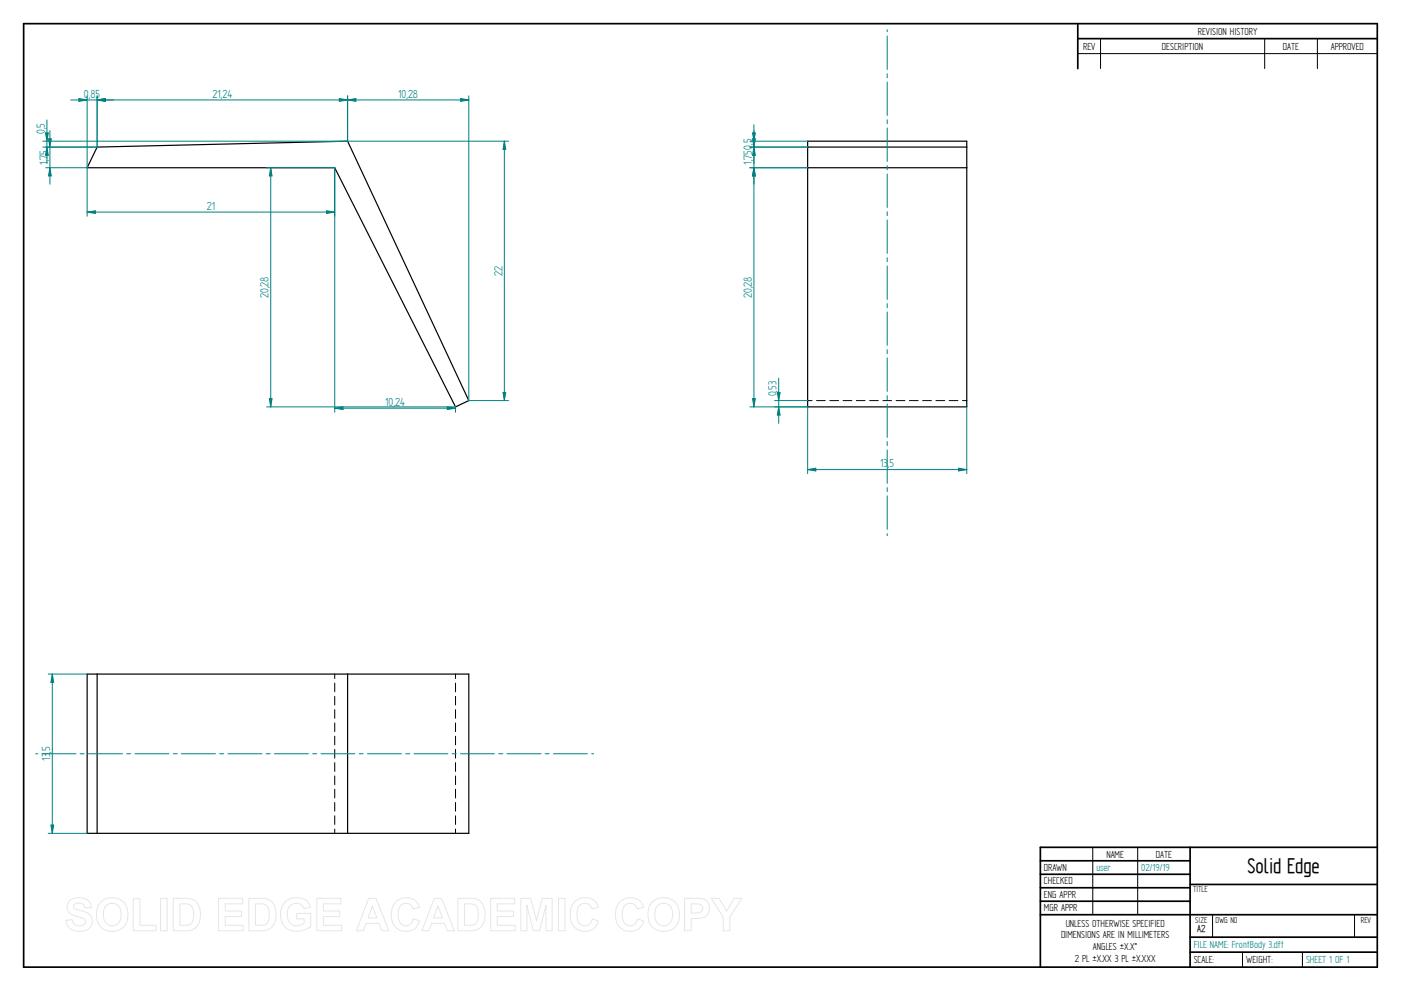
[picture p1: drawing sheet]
<svg xmlns="http://www.w3.org/2000/svg" width="594mm" height="420mm" viewBox="0 0 594 420" stroke-linecap="round" stroke-linejoin="round" font-family="sans-serif">
<g fill="none" stroke="#000" stroke-width=".72">
<path d="M10 10h574v400h-574zM457 10v19.1M457 16.4h127M504.6 359.2v50.8M584 359.2h-142.9v50.8M441.1 365h63.5M441.1 370.7h63.5M441.1 376.4h63.5M504.6 375h79.4M441.1 382.1h63.5M441.1 387.8h142.9M504.6 397.3h79.4"/>
<path d="M504.6 403.7h79.4"/>
</g>
<g fill="none" stroke="#000" stroke-width=".42">
<path d="M466.7 16.4v12.7M536.3 16.4v12.7M558.6 16.4v12.7M457 22.7h127M342.5 169.8h1.8M346.2 169.8h3.8M351.9 169.8h3.7M357.5 169.8h3.7M363.1 169.8h3.7M368.8 169.8h3.6M374.4 169.8h3.7M380 169.8h3.7"/>
<path d="M385.6 169.8h3.7M391.2 169.8h3.8M396.9 169.8h3.7M402.5 169.8h3.7M408.1 169.8h1.8M141.9 285.8v1.9M141.9 289.6v3.7M141.9 295.2v3.7M193.2 285.8v1.9M193.2 289.6v3.7M193.2 295.2v3.7M141.9 300.9v3.6"/>
<path d="M141.9 306.5v3.7M141.9 312.1v3.7M141.9 317.7v3.7M193.2 300.9v3.6M193.2 306.5v3.7M193.2 312.1v3.7M193.2 317.7v3.7M141.9 323.3v3.8M141.9 329v3.7M141.9 334.6v3.7M193.2 323.3v3.8M193.2 329v3.7"/>
<path d="M193.2 334.6v3.7M141.9 340.2v3.7M141.9 345.9v3.6M141.9 351.5v1.8M193.2 340.2v3.7M193.2 345.9v3.6M193.2 351.5v1.8M463.4 359.2v28.6M482.4 359.2v28.6M514.2 387.9v9.4M574.4 387.9v9.4M526.9 403.7v6.3"/>
<path d="M552.3 403.7v6.3"/>
</g>
<path d="M342.5 59.9h67.4v112.6h-67.4zM41.2 62.4l106.2-2.5 51.4 109.9-5.6 2.7-51.3-101.4h-104.9zM342.5 71.1h67.4M342.5 62.4h67.4M37 285.8h161.8v67.5h-161.8zM41.2 285.8v67.5M147.4 285.8v67.5" fill="none" stroke="#000" stroke-width=".51"/>
<g fill="none" stroke="#008080" stroke-width=".42">
<path d="M376.2 12.6v.9M376.2 15.2v14.3M376.2 31.2v1.8M376.2 34.8v14.1M376.2 50.8v1.7M376.2 54.2v14.3M37 71.1v20.6M141.9 71.1v20.6M376.2 70.2v1.8M376.2 73.7v14.3M138.5 89.4l3.4 .5-3.4 .6zM376.2 89.7v1.7"/>
<path d="M376.2 93.3v14.1M376.2 109.3v1.7M376.2 112.7v14.3M376.2 128.7v1.8M376.2 132.2v14.2M376.2 148.3v1.6M376.2 151.7v14.2M376.2 167.7v1.8M376.2 171.2v14.3M376.2 187.2v1.7M376.2 190.8v14.1M376.2 206.8v1.6"/>
<path d="M376.2 210.2v14.3M376.2 226.2v.9M15.1 319.6h.9M17.8 319.6h14.4M34 319.6h1.7M37.5 319.6h14.4M53.7 319.6h1.7M57.2 319.6h14.4M73.4 319.6h1.7M76.9 319.6h14.4M93.1 319.6h1.8M96.6 319.6h14.5"/>
<path d="M112.9 319.6h1.7M116.4 319.6h14.4M132.6 319.6h1.7M136.1 319.6h14.4M152.3 319.6h1.7M155.8 319.6h14.4M172 319.6h1.7M175.5 319.6h14.4M191.7 319.6h1.8M195.2 319.6h14.5M211.4 319.6h1.8M215 319.6h14.4"/>
<path d="M231.2 319.6h1.7M234.7 319.6h14.4M250.9 319.6h.8"/>
</g>
<path d="M138.5 89.4l3.4 .5-3.4 .6z" fill="#008080"/>
<path d="M37 89.9l3.5-.5v1.1z" fill="none" stroke="#008080" stroke-width=".42"/>
<path d="M37 89.9l3.5-.5v1.1z" fill="#008080"/>
<path d="M41.2 40.6v21.8M41.2 42.4l3.5-.6v1.2zM147.4 40.6v19.3M37 89.9h104.9" fill="none" stroke="#008080" stroke-width=".42"/>
<path d="M41.2 42.4l3.5-.6v1.2z" fill="#008080"/>
<path d="M143.9 41.8l3.5 .6-3.5 .6z" fill="none" stroke="#008080" stroke-width=".42"/>
<path d="M143.9 41.8l3.5 .6-3.5 .6z" fill="#008080"/>
<path d="M18.2 59.9h129.2M41.2 42.4h106.2M18.2 62.4h23M19.9 62.4l.6 3.5h-1.2z" fill="none" stroke="#008080" stroke-width=".42"/>
<path d="M19.9 62.4l.6 3.5h-1.2z" fill="#008080"/>
<path d="M19.3 56.3h1.2l-.6 3.6z" fill="none" stroke="#008080" stroke-width=".42"/>
<path d="M19.3 56.3h1.2l-.6 3.6z" fill="#008080"/>
<path d="M19.9 50.8v18.5M19.4 71.1h17.6M19.4 62.4h21.8M21.2 71.1l.6 3.5h-1.2z" fill="none" stroke="#008080" stroke-width=".42"/>
<path d="M21.2 71.1l.6 3.5h-1.2z" fill="#008080"/>
<path d="M20.6 58.8h1.2l-.6 3.6z" fill="none" stroke="#008080" stroke-width=".42"/>
<path d="M20.6 58.8h1.2l-.6 3.6z" fill="#008080"/>
<path d="M21.2 55.4v22.7M33.4 41.8l3.6 .6-3.6 .6zM37 40.6v30.5M41.2 40.6v21.8" fill="none" stroke="#008080" stroke-width=".42"/>
<path d="M33.4 41.8l3.6 .6-3.6 .6z" fill="#008080"/>
<path d="M41.2 42.4l3.5-.6v1.2z" fill="none" stroke="#008080" stroke-width=".42"/>
<path d="M41.2 42.4l3.5-.6v1.2z" fill="#008080"/>
<path d="M30 42.4h18.2M147.4 59.9h68.2M213.9 59.9l.6 3.5h-1.2zM198.8 169.8h16.8" fill="none" stroke="#008080" stroke-width=".42"/>
<path d="M213.9 59.9l.6 3.5h-1.2z" fill="#008080"/>
<path d="M213.3 166.4h1.2l-.6 3.4z" fill="none" stroke="#008080" stroke-width=".42"/>
<path d="M213.3 166.4h1.2l-.6 3.4z" fill="#008080"/>
<path d="M147.4 40.6v19.3M147.4 42.4l3.5-.6v1.2zM198.8 40.6v129.2M213.9 59.9v109.9" fill="none" stroke="#008080" stroke-width=".42"/>
<path d="M147.4 42.4l3.5-.6v1.2z" fill="#008080"/>
<path d="M195.3 41.8l3.5 .6-3.5 .6z" fill="none" stroke="#008080" stroke-width=".42"/>
<path d="M195.3 41.8l3.5 .6-3.5 .6z" fill="#008080"/>
<path d="M147.4 42.4h51.4M141.9 71.1v103.7M189.6 172.5l3.6 .6-3.6 .6zM193.2 172.5v2.3" fill="none" stroke="#008080" stroke-width=".42"/>
<path d="M189.6 172.5l3.6 .6-3.6 .6z" fill="#008080"/>
<path d="M141.9 173.1l3.6-.6v1.2z" fill="none" stroke="#008080" stroke-width=".42"/>
<path d="M141.9 173.1l3.6-.6v1.2z" fill="#008080"/>
<path d="M113 71.1h28.9M113 172.5h80.2M114.2 169h1.2l-.6 3.5zM141.9 173.1h51.3" fill="none" stroke="#008080" stroke-width=".42"/>
<path d="M114.2 169h1.2l-.6 3.5z" fill="#008080"/>
<path d="M114.8 71.1l.6 3.5h-1.2z" fill="none" stroke="#008080" stroke-width=".42"/>
<path d="M114.8 71.1l.6 3.5h-1.2z" fill="#008080"/>
<path d="M114.8 71.1v101.4M318 71.1h24.5M318 172.5h24.5M319.1 169h1.2l-.6 3.5z" fill="none" stroke="#008080" stroke-width=".42"/>
<path d="M319.1 169h1.2l-.6 3.5z" fill="#008080"/>
<path d="M319.7 71.1l.6 3.5h-1.2z" fill="none" stroke="#008080" stroke-width=".42"/>
<path d="M319.7 71.1l.6 3.5h-1.2z" fill="#008080"/>
<path d="M318 71.1h24.5M318 62.4h24.5M319.7 71.1v101.4M319.7 71.1l.6 3.5h-1.2z" fill="none" stroke="#008080" stroke-width=".42"/>
<path d="M319.7 71.1l.6 3.5h-1.2z" fill="#008080"/>
<path d="M319.1 58.8h1.2l-.6 3.6z" fill="none" stroke="#008080" stroke-width=".42"/>
<path d="M319.1 58.8h1.2l-.6 3.6z" fill="#008080"/>
<path d="M318 59.9h24.5M319.7 55.4v22.7M318 62.4h24.5M319.7 62.4l.6 3.5h-1.2z" fill="none" stroke="#008080" stroke-width=".42"/>
<path d="M319.7 62.4l.6 3.5h-1.2z" fill="#008080"/>
<path d="M319.1 56.3h1.2l-.6 3.6z" fill="none" stroke="#008080" stroke-width=".42"/>
<path d="M319.1 56.3h1.2l-.6 3.6z" fill="#008080"/>
<path d="M319.7 52.9v16.4M328.5 172.5h14M328.5 169.8h14M330.2 172.5l.6 3.5h-1.2z" fill="none" stroke="#008080" stroke-width=".42"/>
<path d="M330.2 172.5l.6 3.5h-1.2z" fill="#008080"/>
<path d="M329.6 166.4h1.2l-.6 3.4z" fill="none" stroke="#008080" stroke-width=".42"/>
<path d="M329.6 166.4h1.2l-.6 3.4z" fill="#008080"/>
<path d="M330.2 160.3v19.2M342.5 172.5v28.3M409.9 172.5v28.3M406.4 198.5l3.5 .6-3.5 .6z" fill="none" stroke="#008080" stroke-width=".42"/>
<path d="M406.4 198.5l3.5 .6-3.5 .6z" fill="#008080"/>
<path d="M342.5 199.1l3.4-.6v1.2z" fill="none" stroke="#008080" stroke-width=".42"/>
<path d="M342.5 199.1l3.4-.6v1.2z" fill="#008080"/>
<path d="M342.5 199.1h67.4M20.4 285.8h16.6M20.4 353.3h16.6M21.6 349.8h1.2l-.6 3.5z" fill="none" stroke="#008080" stroke-width=".42"/>
<path d="M21.6 349.8h1.2l-.6 3.5z" fill="#008080"/>
<path d="M22.2 285.8l.6 3.5h-1.2z" fill="none" stroke="#008080" stroke-width=".42"/>
<path d="M22.2 285.8l.6 3.5h-1.2z" fill="#008080"/>
<path d="M22.2 285.8v67.5" fill="none" stroke="#008080" stroke-width=".42"/>
<g fill="none" stroke="#e6e6e6" stroke-width=".42">
<path d="M29.6 381.8a6.5 6.5 0 0 1 8.5 .8l.6 2.2-2.8 .1a2.7 2.7 0 0 0-2.1-2 2.7 2.7 0 0 0-2.7 1.1 1.87 1.87 0 0 0 2.2 1.8l1.4 .4a4.4 4.4 0 0 1 4 6.2 6.4 6.4 0 0 1-9.1 1.3l-1.2-1.8-.5-1.7 2.7-.3a2.94 2.94 0 0 0 2.6 2.6 2.94 2.94 0 0 0 3.1-1.9 2.67 2.67 0 0 0-2.9-1.8 4.9 4.9 0 0 1-5-4.3l.4-1.6zM42.8 382.4a6.9 6.9 0 0 1 8.3-.8 6.9 6.9 0 0 1 3 7.7 6.7 6.7 0 0 1-8 5.5 6.7 6.7 0 0 1-5.1-8.3 6.1 6.1 0 0 1 1.8-4.1zM44.8 384.2a3.9 3.9 0 0 1 4.6-.8 3.9 3.9 0 0 1 2 4.3 3.8 3.8 0 0 1-1.9 4.3 3.8 3.8 0 0 1-4.6-.7 6.6 6.6 0 0 1-.1-7.1zM56.5 381h2.8v11.3h6.9v2.3h-9.7zM68.1 380.9h2.8v13.7h-2.8zM73.5 380.9h5a5.9 5.9 0 0 1 6.5 7 5.9 5.9 0 0 1-6.3 6.7h-5.2zM76.3 383.2h1.8a3.4 3.4 0 0 1 4 3.9v1.2a3.2 3.2 0 0 1-3.8 4h-2zM92.7 380.9h10.2v2.3h-7.4v3h6.9v2.4h-6.9v3.7h7.7v2.3h-10.5zM105.5 380.9h5.1a5.9 5.9 0 0 1 6.4 7 5.9 5.9 0 0 1-6.3 6.7h-5.2zM108.3 383.2h1.9a3.4 3.4 0 0 1 4 3.9v1.2a3.2 3.2 0 0 1-3.8 4h-2.1zM120.9 382.4a7.3 7.3 0 0 1 9.7 .1l1 2.2-2.7 .5a3.7 3.7 0 0 0-4.6-2 3.7 3.7 0 0 0-2.5 4.4 4.2 4.2 0 0 0 2.2 4.5 4.2 4.2 0 0 0 5-.8v-1.7h-3.2v-2.3h6v5.4a8.1 8.1 0 0 1-11.8-.8 8.3 8.3 0 0 1 .9-9.5zM134.4 380.9h10.2v2.3h-7.4v3h6.9v2.4h-6.9v3.7h7.6v2.3h-10.4z"/>
<path d="M156.4 380.9h3l5.5 13.7h-3l-1.2-3.1h-5.5l-1.1 3.1h-3zM157.9 384.1l1.9 5.1h-3.7zM167.7 382.5a6 6 0 0 1 10.2 2.1l-2.8 .7a3.2 3.2 0 0 0-3.9-2.2 3.2 3.2 0 0 0-2.4 3.8 4.6 4.6 0 0 0 2.5 5.5 3.2 3.2 0 0 0 4-2.8l2.6 .8a6.1 6.1 0 0 1-7.2 4.3 6.1 6.1 0 0 1-4.8-6.8 7.7 7.7 0 0 1 1.8-5.4zM184.1 380.9h3.1l5.5 13.7h-3l-1.2-3.1h-5.5l-1.1 3.1h-3zM185.7 384.1l1.9 5.1h-3.8zM194.2 380.9h5a5.9 5.9 0 0 1 6.5 7 5.9 5.9 0 0 1-6.3 6.7h-5.2zM197 383.2h1.8a3.4 3.4 0 0 1 4 3.9v1.2a3.2 3.2 0 0 1-3.8 4h-2zM208.1 380.9h10.2v2.3h-7.4v3h6.9v2.4h-6.9v3.7h7.6v2.3h-10.4zM220.8 380.9h4.2l2.5 9.3 2.4-9.3h4.2v13.7h-2.5l-.1-10.8-2.7 10.8h-2.7l-2.7-10.8v10.8h-2.6zM236.8 380.9h2.8v13.7h-2.8zM243.5 382.5a6 6 0 0 1 10.2 2.1l-2.8 .7a3.2 3.2 0 0 0-3.8-2.2 3.2 3.2 0 0 0-2.4 3.8 4.6 4.6 0 0 0 2.4 5.5 3.2 3.2 0 0 0 4-2.8l2.6 .8a6.1 6.1 0 0 1-7.2 4.3 6.1 6.1 0 0 1-4.7-6.8 7.7 7.7 0 0 1 1.7-5.4zM262.7 382.5a6 6 0 0 1 10.2 2.1l-2.7 .7a3.2 3.2 0 0 0-3.9-2.2 3.2 3.2 0 0 0-2.4 3.8 4.6 4.6 0 0 0 2.4 5.5 3.2 3.2 0 0 0 4-2.8l2.7 .8a6.1 6.1 0 0 1-7.2 4.3 6.1 6.1 0 0 1-4.8-6.8 7.7 7.7 0 0 1 1.7-5.4z"/>
<path d="M276.7 382.4a6.9 6.9 0 0 1 8.3-.8 6.9 6.9 0 0 1 3 7.7 6.7 6.7 0 0 1-8.1 5.5 6.7 6.7 0 0 1-5.1-8.3 6.1 6.1 0 0 1 1.9-4.1zM278.7 384.2a3.9 3.9 0 0 1 4.6-.8 3.9 3.9 0 0 1 1.9 4.3 3.8 3.8 0 0 1-1.8 4.3 3.8 3.8 0 0 1-4.7-.7 6.6 6.6 0 0 1 0-7.1zM290.3 380.9h5.2a4.4 4.4 0 0 1 5.4 4.3 4.4 4.4 0 0 1-5.4 4.2h-2.4v5.2h-2.8zM293.1 383.2h1.8a2.1 2.1 0 0 1 2.6 .6 2.1 2.1 0 0 1 0 2.6 3.4 3.4 0 0 1-2.9 .7h-1.5zM301.6 380.9h3.3l3.2 5.4 3.2-5.4h3.2l-5 7.9v5.8h-2.8v-5.8z"/>
</g>
<text font-size="10.1" x="529" y="370.2">Solid Edge</text>
<g font-size="5.6" fill="#008080">
<text x="35.6" y="41.5">0,85</text>
<text x="90.1" y="41.5">21,24</text>
<text x="168.9" y="41.5">10,28</text>
<text x="19" y="56.8" transform="rotate(-90 19 56.8)">0,5</text>
<text x="20.3" y="69.9" transform="rotate(-90 20.3 69.9)">1,75</text>
<text x="318.8" y="69.9" transform="rotate(-90 318.8 69.9)">1,750,5</text>
<text x="87.7" y="89.1">21</text>
<text x="213" y="117" transform="rotate(-90 213 117)">22</text>
<text x="113.9" y="126.4" transform="rotate(-90 113.9 126.4)">20,28</text>
<text x="318.8" y="126.4" transform="rotate(-90 318.8 126.4)">20,28</text>
<text x="163.4" y="172.2">10,24</text>
<text x="329.3" y="168.1" transform="rotate(-90 329.3 168.1)">0,53</text>
<text x="373.2" y="198.2">13,5</text>
<text x="21.3" y="322.5" transform="rotate(-90 21.3 322.5)">13,5</text>
</g>
<g font-size="4.9">
<text x="507.9" y="14.7">REVISION HISTORY</text>
<text x="459.3" y="21">REV</text>
<text x="492.7" y="21">DESCRIPTION</text>
<text x="544" y="21">DATE</text>
<text x="564.3" y="21">APPROVED</text>
<text x="469.1" y="363.6">NAME</text>
<text x="490.1" y="363.6">DATE</text>
<text x="442.7" y="369.3">DRAWN</text>
<text x="442.7" y="375">CHECKED</text>
<text x="442.7" y="380.7">ENG APPR</text>
<text x="442.7" y="386.4">MGR APPR</text>
<text x="451.9" y="392.9">UNLESS OTHERWISE SPECIFIED</text>
<text x="449.9" y="397.9">DIMENSIONS ARE IN MILLIMETERS</text>
<text x="455.7" y="407.8">2 PL ±X.XX 3 PL ±X.XXX</text>
<text x="463.5" y="402.9">ANGLES ±X.X°</text>
<text x="506.2" y="408.3">SCALE:</text>
<text x="528.4" y="408.3">WEIGHT:</text>
</g>
<g font-size="4.9" fill="#008080">
<text x="464.9" y="369.3">user</text>
<text x="483.9" y="369.3">02/19/19</text>
<text x="506.2" y="402">FILE NAME: FrontBody 3.dft</text>
<text x="553.8" y="408.4">SHEET 1 OF 1</text>
</g>
<text font-size="4.8" x="507.7" y="395.3">A2</text>
<g font-size="4.1">
<text x="505.9" y="378.3">TITLE</text>
<text x="506.9" y="391.1">SIZE</text>
<text x="515.4" y="391.1">DWG NO</text>
<text x="577" y="391.1">REV</text>
</g>
</svg>
